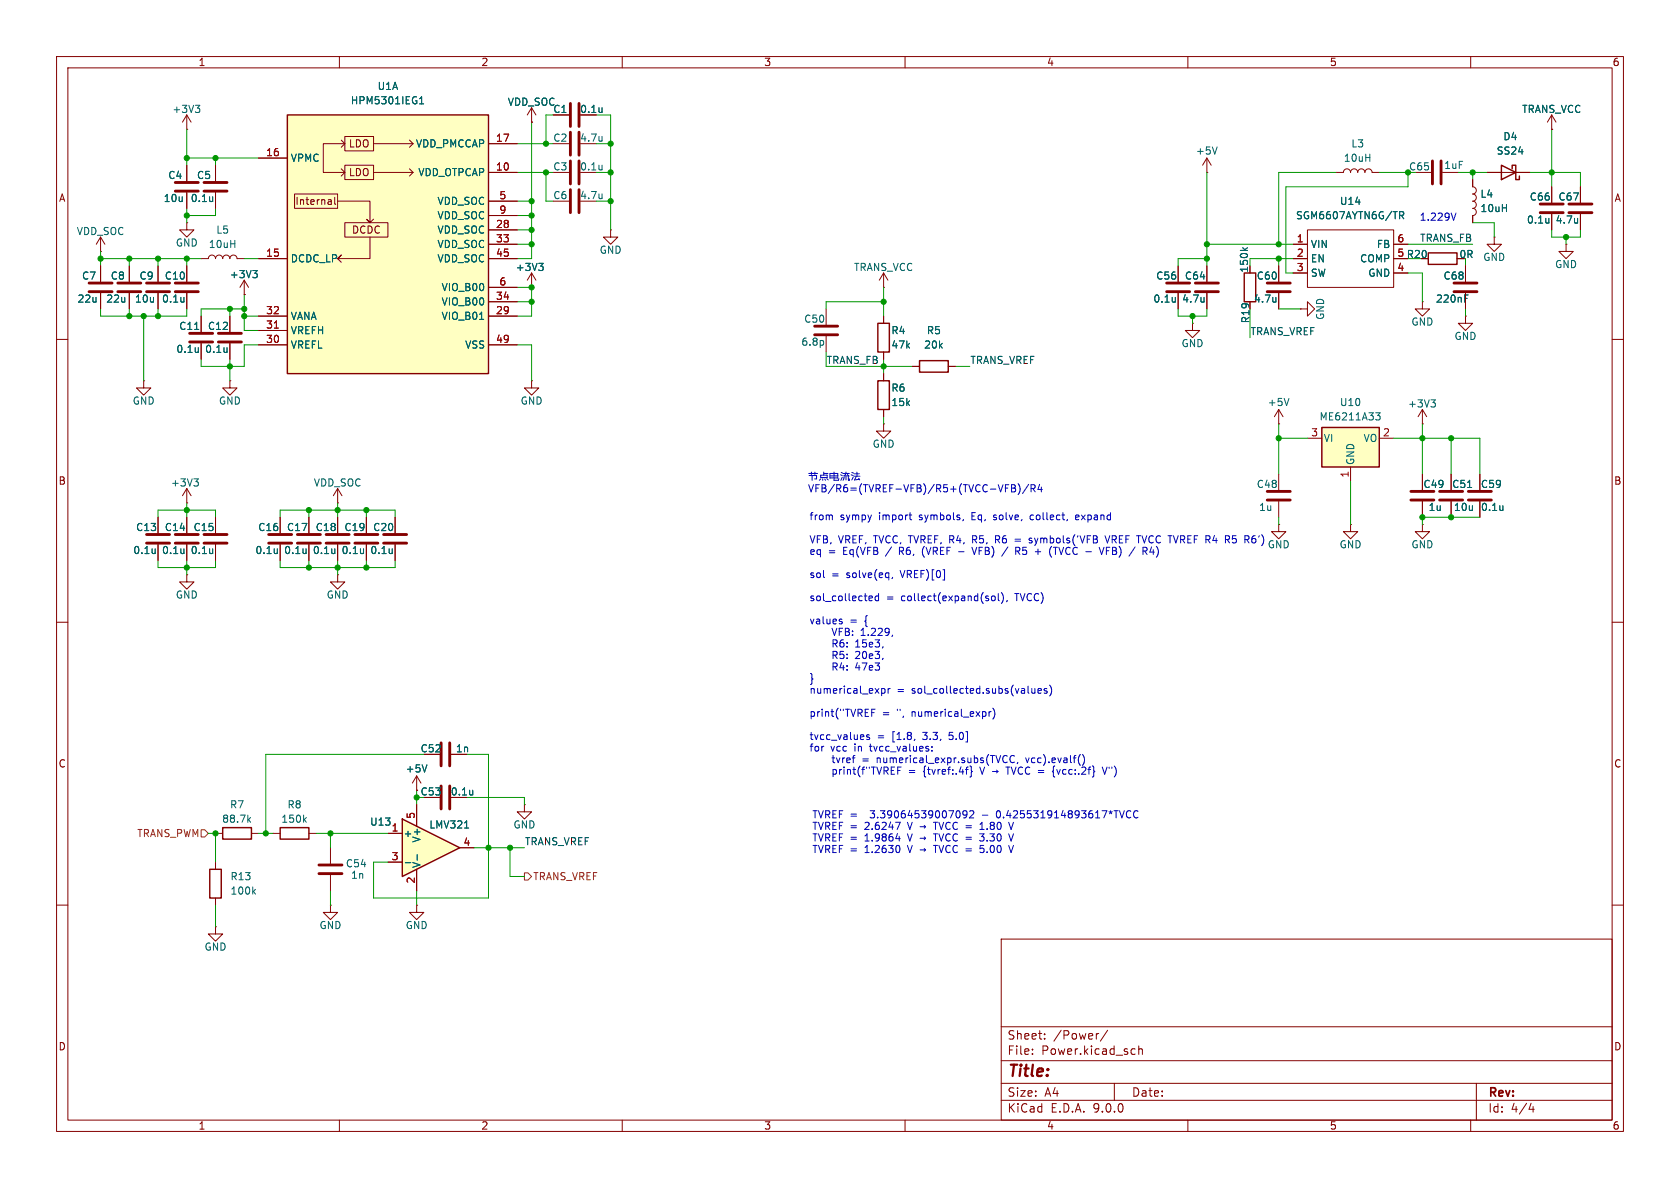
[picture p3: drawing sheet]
<svg xmlns="http://www.w3.org/2000/svg" width="297mm" height="210mm" viewBox="0 0 297 210" stroke-linecap="round" stroke-linejoin="round" font-family="sans-serif">
<g fill="none" stroke="#840000" stroke-width=".18">
<path d="M10 10h277v190h-277zM12 12h273v186h-273zM60 10v2M110 10v2M160 10v2M210 10v2M260 10v2M33 22.9h.1M33 20.3l-.7 1.3M33 20.3l.8 1.3M33 20.3v2.6M250.2 30.5h2.8"/>
<path d="M262.9 30.5h7.6M274.3 22.9h.1M274.3 20.3l-.7 1.3M274.3 20.3l.8 1.3M274.3 20.3v2.6M274.3 33v2.8M274.3 37.8v2.8M146 54.6v2.8M146 59.4v2.8M156.2 50.8h.1M156.2 48.3v2.5M156.2 48.3l-.8 1.2"/>
<path d="M156.2 48.3l.8 1.2M213.4 47v2.8M213.4 51.8v2.8M264.2 41.9v1.3h1.2l-1.2 1.3-1.3-1.3h1.3M264.2 41.9h.1M276.9 43.2v1.3h1.2l-1.2 1.2-1.3-1.2h1.3M276.9 43.2h.1M10 60h2M156.2 66v1.3M156.2 72.4v1.3M285 60h2M226.1 92.7v1.3h1.2l-1.2 1.3-1.3-1.3h1.3"/>
<path d="M226.1 92.7h.1M226.1 83.8v2.8M226.1 88.6v2.8M238.8 92.7v1.3h1.2l-1.2 1.3-1.3-1.3h1.3M238.8 92.7h.1M251.5 92.7v1.3h-1.3l1.3 1.3 1.2-1.3h-1.2M251.5 92.7h.1M10 110h2M285 110h2M10 160h2M177 166h108v32h-108zM285 160h2"/>
<path d="M60 198v2M110 198v2M160 198v2M177 194.5h108M177 191.5h108M177 187.5h108M177 181.5h108M182.5 186.3v.1M182.5 185.5v.1M184.7 183.6v.1M184.7 182.8v.1M194.2 182.7l-.2 .1"/>
<path d="M195.8 182.1l-1.3 2M197 191.5v3M200.2 185.4l.5 .1M200.7 186.3l-.5 .1M201.3 185.5l.2-.1 .4 .1 .1 .9M201.3 184.9v1.5M210 198v2M260 198v2M261 191.5v6.5M270.7 195l-.4 1.1h.9M271 195.6v1"/>
</g>
<path d="M265.4 29.2l2.6 1.3-2.6 1.3zM267.3 29.8v-.6h.7v2.6h.6v-.7M155.2 67.3h2v5.1h-2z" fill="none" stroke="#840000" stroke-width=".25"/>
<path d="M34.5 18.6h.8l-.4 .5M35.1 19.1l.2 .2v.3l-.2 .3M273.8 38.6v.8M273.8 39.3v.1M212.9 52.6v.8M212.9 53.3l-.1 .1M145.5 60.3v.6" fill="none" stroke="#006464" stroke-width=".18"/>
<path d="M253.2 28.4v4.1M254.8 28.4v4.1M272.3 36.1h4.1M272.3 37.6h4.1M144 57.7h4.1M144 59.2h4.1M211.3 50h4.1M211.3 51.6h4.1M224 86.9h4.1M224 88.4h4.1" fill="none" stroke="#840000" stroke-width=".51"/>
<path d="M233.7 75.6h10.1v7h-10.1z" fill="#ffffc2"/>
<path d="M155.2 57.2h2v5h-2zM252.5 44.7h5.1v2h-5.1zM162.6 63.8h5v2h-5zM233.7 75.6h10.1v7h-10.1zM49.5 146.3h5.1v2h-5.1z" fill="none" stroke="#840000" stroke-width=".25"/>
<g fill="none" stroke="#840000" stroke-width=".18">
<path d="M94 19.1l-.8 1.2M94 19.1l.7 1.2M94 19.1v2.5M94 21.6h.1M97.8 35.6h2.8M97.8 30.5h2.8M97.8 25.4h2.8M260.3 31.8v1.2a.64 .64 0 0 1 .7 .7 .64 .64 0 0 1-.7 .6 .64 .64 0 0 1 .7 .6 .64 .64 0 0 1-.7 .7 .64 .64 0 0 1 .7 .6 .64 .64 0 0 1-.7 .6M260.3 36.8a.64 .64 0 0 1 .7 .7 .64 .64 0 0 1-.7 .6v1.3M279.4 33v2.8M279.4 37.8v2.8M107.9 40.6v1.3h1.3l-1.3 1.3-1.2-1.3h1.2"/>
<path d="M107.9 40.6h.1M156.2 55.9v1.3M251.2 45.7h1.3M251.5 53.3v1.3h1.2l-1.2 1.3-1.3-1.3h1.3M251.5 53.3h.1M259.1 47v2.8M259.1 51.8v2.8M94 67.3v1.3h1.2l-1.2 1.3-1.3-1.3h1.3M94 67.3h.1M156.2 62.2v1.3M161.3 64.8h1.3M167.6 64.8h1.3"/>
<path d="M231.1 77.5h2.6M243.8 77.5h2.6M251.5 74.9h.1M251.5 72.4l-.8 1.3M251.5 72.4l.7 1.3M251.5 72.4v2.5M49.5 91.4v2.8M49.5 96.3v2.8M238.8 82.6v2.5M48.3 147.3h1.2M54.6 147.3h1.3M58.4 149.9v2.8"/>
<path d="M58.4 154.7v2.8M58.4 160v1.3h1.3l-1.3 1.3-1.3-1.3h1.3M58.4 160h.1"/>
</g>
<g fill="none" stroke="#006464" stroke-width=".18">
<path d="M106.4 24.1v.9M106.4 29.2v.8M106.4 34.3v.8M106.4 35v.1M106.4 29.9v.1M106.4 24.8v.1M278.9 38.6v.8M278.9 39.3l-.1 .1M258.9 52.7h.5M258.9 52.1h.6M243.2 73h.8l-.4 .5 .3 .1 .1 .4-.3 .2h-.3M253 70.7h.8l-.5 .5"/>
<path d="M253.5 71.2l.3 .2v.3l-.3 .3M49 97v.9M49 97.7v.1M53.8 144.9l.4 .5M54.2 144.5l-.5 .5"/>
</g>
<g fill="none" stroke="#840000" stroke-width=".51">
<path d="M100.8 23.4v4M100.8 28.4v4.1M100.8 33.5v4.1M102.4 23.4v4M102.4 28.4v4.1M102.4 33.5v4.1M277.4 36.1h4M277.4 37.6h4M257 50h4.1M257 51.6h4.1M47.5 94.5h4.1M47.5 96h4.1"/>
<path d="M56.4 152.9h4.1M56.4 154.4h4.1"/>
</g>
<path d="M50.8 20.3h35.6v45.7h-35.6z" fill="#ffffc2"/>
<path d="M50.8 20.3h35.6v45.7h-35.6zM220 48.3h2v5h-2zM37.1 153.7h2v5.1h-2zM39.4 146.3h5v2h-5z" fill="none" stroke="#840000" stroke-width=".25"/>
<g fill="none" stroke="#840000" stroke-width=".18">
<path d="M45.7 27.9h5.1M52.1 34.3h7.6v2.5h-7.6zM58.5 35.4l.1 .7M58.6 36.1h-.1M58.6 35.6l-.1 .1M59.2 34.9v1.1l.2 .1M59.7 35.6h5.7v3.8l-.6-.7 .6 .7 .6-.7M60.3 24.8l.7 .6M60.3 29.8l.7 .7M61 24.1h5v2.6h-5zM61 29.2h5v2.6h-5zM61 39.4h7.6v2.5h-7.6z"/>
<path d="M61 25.4h-3.9v5.1h3.9M61 25.4l-.7 .6M61 30.5l-.7 .6M66 25.4h7M66 30.5h7M72.4 24.8l.6 .6M72.4 29.8l.6 .7M73 25.4l-.6 .6M73 30.5l-.6 .6M86.4 25.4h5M86.4 30.5h5M86.4 35.6h5"/>
<path d="M86.4 38.1h5M97.8 20.3h2.8M213.4 30.5h.1M213.4 27.9l-.8 1.3M213.4 27.9l.7 1.3M213.4 27.9v2.6M236.2 30.5h1.3a.64 .64 0 0 1 .6-.7 .64 .64 0 0 1 .7 .7 .64 .64 0 0 1 .6-.7 .64 .64 0 0 1 .6 .7 .64 .64 0 0 1 .7-.7 .64 .64 0 0 1 .6 .7 .64 .64 0 0 1 .6-.7 .64 .64 0 0 1 .7 .7h1.2M45.7 45.7h5.1M45.7 55.9h5.1M45.7 58.4h5.1M65.4 41.9v3.8h-5.7l.6-.6-.6 .6 .6 .7M86.4 45.7h5"/>
<path d="M86.4 55.9h5M86.4 40.6h5M86.4 43.2h5M86.4 50.8h5M86.4 53.3h5M94 50.8h.1M94 48.3l-.8 1.2M94 48.3l.7 1.2M94 48.3v2.5M208.3 47v2.8M208.3 51.8v2.8M210.8 57.2v1.2h1.3l-1.3 1.3-1.3-1.3h1.3"/>
<path d="M210.8 57.2h.1M221 53.3v1.3M226.1 47v2.8M226.1 51.8v2.8M228.6 45.7h2.5M228.6 43.2h2.5M228.6 48.3h2.5M229.9 54.6h1.2v-1.3l1.3 1.3-1.3 1.3v-1.3M229.9 54.6h.1M231.1 40.6h15.3v10.2h-15.3zM246.4 45.7h2.5M246.4 43.2h2.5"/>
<path d="M246.4 48.3h2.5M259.1 55.9v1.3h1.2l-1.2 1.2-1.3-1.2h1.3M259.1 55.9h.1M45.7 61h5.1M86.4 61h5M156.2 74.9v1.3h1.3l-1.3 1.3-1.3-1.3h1.3M156.2 74.9h.1M226.1 74.9h.1M226.1 72.4v2.5M226.1 72.4l-.8 1.3M226.1 72.4l.7 1.3M27.9 91.4v2.8"/>
<path d="M27.9 96.3v2.8M251.5 83.8v2.8M251.5 88.6v2.8M256.5 83.8v2.8M256.5 88.6v2.8M261.6 83.8v2.8M261.6 88.6v2.8M38.1 152.4v1.3M38.1 158.8v1.2M38.1 147.3h1.3M44.4 147.3h1.3M92.7 142.2v1.3h1.3l-1.3 1.3-1.3-1.3h1.3"/>
<path d="M92.7 142.2h.1M38.1 163.8v1.3h1.3l-1.3 1.3-1.3-1.3h1.3M38.1 163.8h.1M73.7 160v1.3h1.2l-1.2 1.3-1.3-1.3h1.3M73.7 160h.1"/>
</g>
<path d="M48.5 58h.7" fill="none" stroke="#a90000" stroke-width=".18"/>
<g fill="none" stroke="#006464" stroke-width=".18">
<path d="M74.2 18.4h.7M74.2 17.5l.3-.4v1.3M106.4 19v.9M106.4 19.8h.1M215.2 26l-.4 1.2M247.4 37.4h.5l.3 .3-.2 .3-.6 .1M247.7 38.1l.5 .6M84.8 56.5h.7M95.2 46.6h.8l-.4 .4M95.8 47l.2 .3v.3l-.2 .2M207.8 52.6v.8M207.8 53.3l-.1 .1"/>
<path d="M219.7 43.8l.5 .5M220.5 43.8l-.4 .3M225.6 52.6v.8M225.6 53.3l-.1 .1M227.9 70.4l-.4 1.3M27.4 97v.9M27.4 97.7v.1M259.4 86.2h.8M265.7 89.4v.8M265.7 90.1l-.1 .1M43.9 144.9l.4 .5M44.3 144.5l-.5 .5"/>
<path d="M44.8 157.6l.4 .5M45.2 157.2l-.5 .5"/>
</g>
<g fill="none" stroke="#840000" stroke-width=".51">
<path d="M100.8 18.3v4.1M102.4 18.3v4.1M206.2 50h4.1M206.2 51.6h4.1M224 50h4.1M224 51.6h4.1M25.9 94.5h4.1M25.9 96h4.1M249.4 86.9h4.1M249.4 88.4h4.1M254.5 86.9h4.1M254.5 88.4h4.1"/>
<path d="M259.6 86.9h4.1M259.6 88.4h4.1"/>
</g>
<path d="M71.1 144.8l10.2 5.1-10.2 5z" fill="#ffffc2"/>
<path d="M71.1 144.8l10.2 5.1-10.2 5z" fill="none" stroke="#840000" stroke-width=".25"/>
<g fill="none" stroke="#840000" stroke-width=".18">
<path d="M33 39.4v1.2h1.3l-1.3 1.3-1.3-1.3h1.3M33 39.4h.1M33 29.2v2.8M33 34v2.8M38.1 29.2v2.8M38.1 34v2.8M45.7 27.9h5.1M86.4 30.5h5M86.4 25.4h5M86.4 35.6h5M86.4 38.1h5M94 21.6h.1"/>
<path d="M97.8 20.3h2.8M260.3 31.8v1.2M260.3 38.1v1.3M262.9 30.5h2.5M268 30.5h2.5M274.3 22.9h.1M274.3 33v2.8M274.3 37.8v2.8M279.4 33v2.8M279.4 37.8v2.8M17.8 44.5h.1M17.8 41.9l-.8 1.3"/>
<path d="M17.8 41.9l.7 1.3M17.8 41.9v2.6M17.8 47v2.8M17.8 51.8v2.8M22.9 47v2.8M22.9 51.8v2.8M27.9 47v2.8M27.9 51.8v2.8M33 47v2.8M33 51.8v2.8M35.6 45.7h1.2a.64 .64 0 0 1 .7-.6 .64 .64 0 0 1 .6 .6 .64 .64 0 0 1 .6-.6 .64 .64 0 0 1 .7 .6 .64 .64 0 0 1 .6-.6 .64 .64 0 0 1 .6 .6 .64 .64 0 0 1 .7-.6 .64 .64 0 0 1 .6 .6h1.3M35.6 55.9v2.8"/>
<path d="M40.6 55.9v2.8M43.2 52.1h.1M43.2 49.5l-.8 1.3M43.2 49.5l.7 1.3M43.2 49.5v2.6M45.7 45.7h5.1M45.7 55.9h5.1M45.7 58.4h5.1M86.4 45.7h5M86.4 43.2h5M86.4 55.9h5M86.4 40.6h5"/>
<path d="M86.4 50.8h5M86.4 53.3h5M94 50.8h.1M156.2 55.9v1.3M208.3 47v2.8M208.3 51.8v2.8M213.4 47v2.8M213.4 51.8v2.8M221 53.3v1.3M226.1 47v2.8M226.1 51.8v2.8M228.6 45.7h2.5"/>
<path d="M228.6 43.2h2.5M228.6 48.3h2.5M246.4 45.7h2.5M246.4 43.2h2.5M246.4 48.3h2.5M251.2 45.7h1.3M259.1 47v2.8M259.1 51.8v2.8M25.4 67.3v1.3h1.3l-1.3 1.3-1.3-1.3h1.3M25.4 67.3h.1M35.6 60.7v2.8M40.6 67.3v1.3h1.3l-1.3 1.3-1.2-1.3h1.2"/>
<path d="M40.6 67.3h.1M40.6 60.7v2.8M45.7 61h5.1M86.4 61h5M156.2 62.2v1.3M156.2 66v1.3M156.2 72.4v1.3M161.3 64.8h1.3M167.6 64.8h1.3M27.9 91.4v2.8M27.9 96.3v2.8M33 88.9h.1"/>
<path d="M33 86.4v2.5M33 91.4v2.8M33 96.3v2.8M33 86.4l-.7 1.2M33 86.4l.8 1.2M38.1 91.4v2.8M38.1 96.3v2.8M49.5 91.4v2.8M49.5 96.3v2.8M54.6 91.4v2.8M54.6 96.3v2.8M59.7 88.9h.1"/>
<path d="M59.7 86.4v2.5M59.7 91.4v2.8M59.7 96.3v2.8M59.7 86.4l-.8 1.2M59.7 86.4l.8 1.2M64.8 91.4v2.8M64.8 96.3v2.8M69.8 91.4v2.8M69.8 96.3v2.8M251.5 83.8v2.8M251.5 88.6v2.8M256.5 83.8v2.8"/>
<path d="M256.5 88.6v2.8M261.6 83.8v2.8M261.6 88.6v2.8M33 101.6v1.3h1.3l-1.3 1.2-1.3-1.2h1.3M33 101.6h.1M59.7 101.6v1.3h1.3l-1.3 1.2-1.3-1.2h1.3M59.7 101.6h.1M73.7 139.7h.1M73.7 137.2v2.5M73.7 137.2l-.8 1.2M73.7 137.2l.7 1.2M79.8 133.4h2.7"/>
<path d="M68.6 147.3h2.5M68.6 152.4h2.5M73.7 142.2v3.9M73.7 153.7v3.8M81.3 149.9h2.5"/>
</g>
<g fill="none" stroke="#006464" stroke-width=".18">
<path d="M74.2 18.4h.7M74.2 17.5l.3-.4v1.3M106.4 19v.9M106.4 19.8h.1M37.6 34.8v.8M37.6 35.5l-.1 .1M247.4 37.4h.5l.3 .3-.2 .3-.6 .1M247.7 38.1l.5 .6M273.8 38.6v.8M273.8 39.3v.1M278.9 38.6v.8M278.9 39.3l-.1 .1"/>
<path d="M32.5 52.6v.8M32.5 53.3v.1M34.4 58.2h.7M44.7 47.8h.8l-.4 .5M45.2 48.3l.3 .2v.4l-.3 .2M84.8 56.5h.7M95.2 46.6h.8l-.4 .4M95.8 47l.2 .3v.3l-.2 .2M207.8 52.6v.8M207.8 53.3l-.1 .1M212.9 52.6v.8M212.9 53.3l-.1 .1"/>
<path d="M219.7 43.8l.5 .5M220.5 43.8l-.4 .3M225.6 52.6v.8M225.6 53.3l-.1 .1M258.9 52.7h.5M258.9 52.1h.6M35.1 61.5v.8M35.1 62.2h-.1M40.1 61.5v.8M40.1 62.2h.1M27.4 97v.9M27.4 97.7v.1"/>
<path d="M32.5 97v.9M32.5 97.7v.1M34.3 84.7h.8l-.5 .4M34.8 85.1l.3 .3v.3l-.3 .2M37.6 97v.9M37.6 97.7l-.1 .1M49 97v.9M49 97.7v.1M54.1 97v.9M54.1 97.7l-.1 .1M59.2 97v.9M59.2 97.7l-.1 .1"/>
<path d="M64.3 97v.9M64.3 97.7l-.1 .1M69.3 97v.9M69.3 97.7v.1M259.4 86.2h.8M265.7 89.4v.8M265.7 90.1l-.1 .1M75.5 135.2l-.4 1.3M83.6 139.7v.8M71.6 152.5h1M73.8 151.1v1M82.1 146.4h.8"/>
<path d="M83.6 140.4l-.1 .1"/>
</g>
<g fill="none" stroke="#840000" stroke-width=".51">
<path d="M31 32.3h4.1M31 33.8h4.1M36.1 32.3h4M36.1 33.8h4M15.7 50h4.1M15.7 51.6h4.1M20.8 50h4.1M20.8 51.6h4.1M25.9 50h4.1M25.9 51.6h4.1M31 50h4.1M31 51.6h4.1"/>
<path d="M33.5 58.9h4.1M38.6 58.9h4.1M33.5 60.5h4.1M38.6 60.5h4.1M31 94.5h4.1M31 96h4.1M36.1 94.5h4M36.1 96h4M52.6 94.5h4M52.6 96h4M57.7 94.5h4M57.7 96h4"/>
<path d="M62.7 94.5h4.1M62.7 96h4.1M67.8 94.5h4.1M67.8 96h4.1M78 131.3v4.1M78 138.9v4.1M79.5 131.3v4.1M79.5 138.9v4.1"/>
</g>
<path d="M35.6 146.7h.6l.6 .6-.6 .7h-.6zM92.7 154.3h.6l.7 .6-.7 .7h-.6z" fill="none" stroke="#725600" stroke-width=".18"/>
<g fill="none" stroke="#009600" stroke-width=".18">
<path d="M33 27.9h12.7M33 22.9v6.3M33 36.8v2.6M38.1 27.9v1.3M38.1 36.8v1.3h-5.1M91.4 35.6h2.6M91.4 25.4h6.4M91.4 30.5h6.4M91.4 38.1h2.6M94 21.6v24.1h-2.6M96.5 30.5v5.1h1.3M97.8 20.3h-1.3v5.1"/>
<path d="M105.4 20.3h2.5v20.3M105.4 35.6h2.5M105.4 25.4h2.5M105.4 30.5h2.5M213.4 30.5v16.5M236.2 30.5h-10.1v12.7M243.8 30.5h5.1v2.5h-21.6v15.3h1.3M257.8 30.5h5.1M260.3 30.5v1.3M260.3 39.4h3.9v2.5M270.5 30.5h8.9v2.5M274.3 22.9v10.1"/>
<path d="M17.8 45.7h17.8M17.8 54.6v1.3h15.2v-1.3M17.8 44.5v2.5M22.9 45.7v1.3M22.9 54.6v1.3M25.4 55.9v11.4M27.9 45.7v1.3M27.9 54.6v1.3M33 45.7v1.3M40.6 54.6v1.3M43.2 45.7h2.5M43.2 55.9h2.5"/>
<path d="M43.2 54.6h-7.6v1.3M43.2 52.1v6.3h2.5M91.4 50.8h2.6v5.1h-2.6M91.4 43.2h2.6M91.4 53.3h2.6M91.4 40.6h2.6M156.2 50.8v5.1M156.2 53.3h-10.2v1.3M208.3 54.6v1.3h5.1v-1.3M210.8 55.9v1.3M213.4 43.2h15.2M213.4 45.7h-5.1v1.3"/>
<path d="M221 45.7h7.6M221 54.6v5.1M226.1 45.7v1.3M226.1 54.6h3.8M248.9 43.2h11.4M248.9 48.3h2.6v5M259.1 45.7v1.3M259.1 54.6v1.3M274.3 40.6v1.3h5.1v-1.3M276.9 41.9v1.3M40.6 63.5v3.8M45.7 61h-2.5v3.8h-7.6v-1.3"/>
<path d="M91.4 61h2.6v6.3M146 62.2v2.6h15.3M156.2 63.5v2.5M156.2 73.7v1.2M168.9 64.8h2.5M226.1 74.9v8.9M226.1 77.5h5M246.4 77.5h15.2v6.3M251.5 74.9v8.9M256.5 77.5v6.3M27.9 91.4v-1.2h10.2v1.2M27.9 99.1v1.2h10.2v-1.2"/>
<path d="M33 88.9v2.5M33 99.1v2.5M49.5 91.4v-1.2h20.3v1.2M49.5 99.1v1.2h20.3v-1.2M54.6 90.2v1.2M54.6 99.1v1.2M59.7 88.9v2.5M59.7 99.1v2.5M64.8 90.2v1.2M64.8 99.1v1.2M226.1 91.4v1.3M238.8 85.1v7.6"/>
<path d="M261.6 91.4h-10.1v1.3M73.7 139.7v2.5M74.9 133.4h-27.9v13.9M82.5 133.4h3.9v25.4h-20.4v-6.4h2.6M36.8 147.3h1.3v5.1M45.7 147.3h2.6M55.9 147.3h12.7M58.4 147.3v2.6M58.4 157.5v2.5M73.7 141h1.2M73.7 157.5v2.5M82.5 141h10.2v1.2"/>
<path d="M83.8 149.9h8.9M90.2 149.9v5h2.5M38.1 160v3.8"/>
</g>
<g fill="none" stroke="#0000c2" stroke-width=".18">
<path d="M257.4 37.7l-.4 1.2M147 91l.2 .2v.7M160.7 91h.5M160.9 91.8l.3 .1M163.1 97.1v.6l.1 .4M169.5 97.5h.9M170.3 91.8l-.1 .3M171.8 96.7l.5 1.3 .4-1.3M171.9 95.4h.5M172.4 94.7h-.5v1.3M175.6 91.8l.2 .1M175.8 91l-.2 .2 .2 .3"/>
<path d="M176 95.4h.5M176.3 95.4l.4 .6M176.5 94.7h-.5v1.3M177.7 86.3h.5M177.7 85.7h.6M178.2 96.7l-1.1 1.6M178.8 85.7h.5l.2 .2-.2 .4 .2 .1 .1 .3-.3 .2h-.5zM178.8 86.3h.5M179.4 95.3h1M179.4 95.7h1M179.6 97.4h.6l.1-.2-.1-.3-.6-.2v1.3M179.9 97.4l.4 .6"/>
<path d="M180 85.5a1.46 1.46 0 0 1 0 1.9M181.9 85.6l-1.1 1.7M182 95.2h.4M182 95.5l.5 .2-.1 .2-.4 .1M182.3 86.3h.6l.1-.2-.1-.3-.6-.1v1.2M182.6 86.3l.4 .6M182.6 91l-.4 .1-.1 .2 .1 .5 .4 .1M183 97.5h1M183.8 85.6l-.3 .9h.8M184.1 86.1v.8M186.6 96.7v1.3M190.7 91.1l-.4-.1-.1 .2v.6h.5"/>
<path d="M190.8 91.3l-.6 .2M195.2 96.7l-.5 1.3M195.4 94.7l.4 1.3 .4-1.3M195.6 97.4h.4M196.2 96.7h-.6v1.3M203.6 96.7l-.3 .9h.8M203.9 97.2v.8M217.9 94.7h.6M218 95.2h.5M218.5 95.9l-.5 .1M221.5 95.2h.3l.2 .2v.5l-.5 .1M221.7 94.7h.2"/>
<path d="M145.6 102l.2 .1M147.1 111.1l.4 1.2M148.5 109.9h.3l.1 .2-.2 .2h-.2M148.5 109.4l.3 .1M151.3 114.4h.7M151.4 115.2l-.1 .1M151.5 113.3l-.2 .2M151.6 117.1l-.3 .9h.8M151.9 115.7l-.7 .7h.8M152.2 112.3h.8M152.5 111.2l-.3 .2M153.7 106.1h.5"/>
<path d="M153.7 105.4h.3l.2 .3-.6 .1M155.3 105.4h-.3l-.3 .2 .1 .5h.5M155.3 104.9v1.3M157.8 102l-.1 .3M175.3 105.5l.2-.1 .4 .1v.5l-.1 .1-.3 .1-.2-.1zM176.5 104.9v1.1l.2 .2M177 104.7a1.46 1.46 0 0 1 0 2M178.1 106.1l-.2 .3M152.5 134.2h1M152.5 134.5h1M153.7 129.9h-.3l-.2 .2 .1 .1 .4 .2v.3h-.5M154.1 126h.4"/>
<path d="M154.7 125.4h-.6v1.2M155.1 134v.8M155.4 134l-.3 .1M155.9 121.7v1.3M155.9 121.8l.3-.1 .3 .2-.2 .6h-.4M157 121.7v.9M157.4 121.7l-.4 .2M160.8 136.2h.9M160.8 136.6h.9M161.7 130.7v.2M163.4 135.6v.6l-.2 .2 .2 .2v.6l.2 .1M164.8 132.7v.1"/>
<path d="M164.8 132v.1M171.7 136.2l.2 .2-.2 .2M173.2 135.6l.4 1.3 .5-1.3M174.9 125.8v.8M175.2 125.8l-.3 .2M175.5 125.2a1.46 1.46 0 0 1 0 1.9M178.5 134.3l.3 .5h.3l.2-.1M179.3 133.7l-.2-.1h-.3l-.3 .5M179.9 134.8l-.1 .2M181.3 134l.3 .8 .3-.8M183 122.4l-.2 .2-.3-.1M183 121.7v.9"/>
<path d="M183.5 122.1l.6-.1-.1-.2-.3-.1-.2 .2 .1 .6h.4M185.1 121.8l-.3-.1-.2 .2v.2l.5 .1v.3h-.5M185.6 121.1a1.46 1.46 0 0 1 0 1.9M186.8 136l.3 .9 .3-.9M191.6 133.7l.1 .5-.1 .7M194.9 135.6l.4 1.3 .4-1.3M196.1 135.6v.2M158.4 148.2h.8M158.9 149.5l.2 .4-.2 .8M159 147.8v.9M159.2 145.4l-.6 1.2M170.9 143.9l-.2 .2-.4-.1-.1-.1 .1-.5 .4-.1 .2 .1a.84 .84 0 0 1-.3 1.2h-.3"/>
<path d="M171.4 143.4l.5-.1 .3 .4-.8 .9h.8M173.2 147.4h.8l-.5 .5h.3M173.2 148.6l.2 .1 .4-.1M173.2 146.6h.8M173.2 145.7l.4-.3v1.2M173.2 150.6l.2 .1h.4M173.9 149.4h-.6l-.1 .7 .2-.2 .4 .1M176.3 143.4l-.2 .4 .2 .7M178.3 145.4l.4 1.2 .5-1.2M178.3 147.4l.4 1.3 .5-1.3M178.3 149.4l.4 1.3 .5-1.3M199.9 143.4a.6 .6 0 0 0-.8 .5 .6 .6 0 0 0 .6 .7l.2-.1"/>
<path d="M201.2 143.4a.6 .6 0 0 0-.9 .5 .6 .6 0 0 0 .6 .7l.3-.1"/>
</g>
<path d="M48.5 58h.7" fill="none" stroke="#a90000" stroke-width=".18"/>
<g fill="#009600" stroke="#009600" stroke-width=".18">
<circle cx="276.9" cy="41.9" r=".46"/>
<circle cx="274.3" cy="30.5" r=".46"/>
<circle cx="248.9" cy="30.5" r=".46"/>
<circle cx="260.3" cy="30.5" r=".46"/>
<circle cx="156.2" cy="64.8" r=".46"/>
<circle cx="213.4" cy="43.2" r=".46"/>
<circle cx="213.4" cy="45.7" r=".46"/>
<circle cx="226.1" cy="43.2" r=".46"/>
<circle cx="226.1" cy="45.7" r=".46"/>
<circle cx="107.9" cy="30.5" r=".46"/>
<circle cx="107.9" cy="35.6" r=".46"/>
<circle cx="107.9" cy="25.4" r=".46"/>
<circle cx="156.2" cy="53.3" r=".46"/>
<circle cx="210.8" cy="55.9" r=".46"/>
<circle cx="251.5" cy="77.5" r=".46"/>
<circle cx="256.5" cy="91.4" r=".46"/>
<circle cx="251.5" cy="91.4" r=".46"/>
<circle cx="226.1" cy="77.5" r=".46"/>
<circle cx="256.5" cy="77.5" r=".46"/>
<circle cx="43.2" cy="55.9" r=".46"/>
<circle cx="40.6" cy="54.6" r=".46"/>
<circle cx="33" cy="27.9" r=".46"/>
<circle cx="38.1" cy="27.9" r=".46"/>
<circle cx="33" cy="38.1" r=".46"/>
<circle cx="94" cy="53.3" r=".46"/>
<circle cx="94" cy="50.8" r=".46"/>
<circle cx="47" cy="147.3" r=".46"/>
<circle cx="90.2" cy="149.9" r=".46"/>
<circle cx="86.4" cy="149.9" r=".46"/>
<circle cx="38.1" cy="147.3" r=".46"/>
<circle cx="73.7" cy="141" r=".46"/>
<circle cx="17.8" cy="45.7" r=".46"/>
<circle cx="25.4" cy="55.9" r=".46"/>
<circle cx="22.9" cy="55.9" r=".46"/>
<circle cx="27.9" cy="45.7" r=".46"/>
<circle cx="33" cy="45.7" r=".46"/>
<circle cx="43.2" cy="54.6" r=".46"/>
<circle cx="22.9" cy="45.7" r=".46"/>
<circle cx="27.9" cy="55.9" r=".46"/>
<circle cx="64.8" cy="100.3" r=".46"/>
<circle cx="58.4" cy="147.3" r=".46"/>
<circle cx="59.7" cy="90.2" r=".46"/>
<circle cx="54.6" cy="100.3" r=".46"/>
<circle cx="59.7" cy="100.3" r=".46"/>
<circle cx="64.8" cy="90.2" r=".46"/>
<circle cx="33" cy="90.2" r=".46"/>
<circle cx="33" cy="100.3" r=".46"/>
<circle cx="40.6" cy="64.8" r=".46"/>
<circle cx="54.6" cy="90.2" r=".46"/>
<circle cx="94" cy="43.2" r=".46"/>
<circle cx="94" cy="38.1" r=".46"/>
<circle cx="94" cy="40.6" r=".46"/>
<circle cx="96.5" cy="30.5" r=".46"/>
<circle cx="94" cy="35.6" r=".46"/>
<circle cx="96.5" cy="25.4" r=".46"/>
</g>
<text font-size="2.8" fill="#840000" x="178" y="190.9">Title:</text>
<g font-size="2.1" fill="#840000">
<text x="178" y="184">Sheet:</text>
<text x="186.2" y="184">/Power/</text>
<text x="178" y="186.7">File:</text>
<text x="184.1" y="186.7">Power.kicad_sch</text>
<text x="178" y="196.9">KiCad</text>
<text x="178" y="194.1">Size:</text>
<text x="184.7" y="194.1">A4</text>
<text x="185.7" y="196.9">E.D.A.</text>
<text x="193.3" y="196.9">9.0.0</text>
<text x="200" y="194.1">Date:</text>
<text x="263" y="194.3">Rev:</text>
<text x="263" y="196.9">Id:</text>
<text x="267.1" y="196.9">4/4</text>
</g>
<g font-size="1.8" fill="#840000">
<text x="35" y="11.9">1</text>
<text x="85" y="11.9">2</text>
<text x="135" y="11.9">3</text>
<text x="185" y="11.9">4</text>
<text x="235" y="11.9">5</text>
<text x="285" y="11.9">6</text>
<text x="102.5" y="20.2">0.1u</text>
<text x="61.6" y="26.3">LDO</text>
<text x="10.3" y="35.9">A</text>
<text x="61.6" y="31.3">LDO</text>
<text x="285.3" y="35.9">A</text>
<text x="52.1" y="36.4">Internal</text>
<text x="62.1" y="41.5">DCDC</text>
<text x="257.9" y="45.8">0R</text>
<text x="220.8" y="48.3" transform="rotate(-90 220.8 48.3)">150k</text>
<text x="10.3" y="85.9">B</text>
<text x="285.3" y="85.9">B</text>
<text x="10.3" y="135.9">C</text>
<text x="74.3" y="133.2">C52</text>
<text x="285.3" y="135.9">C</text>
<text x="74.3" y="140.8">C53</text>
<text x="79.6" y="140.8">0.1u</text>
<text x="10.3" y="185.9">D</text>
<text x="285.3" y="185.9">D</text>
<text x="35" y="199.9">1</text>
<text x="85" y="199.9">2</text>
<text x="135" y="199.9">3</text>
<text x="185" y="199.9">4</text>
<text x="235" y="199.9">5</text>
<text x="285" y="199.9">6</text>
</g>
<g font-size="1.8" fill="#006464">
<text x="66.7" y="16.1">U1A</text>
<text x="30.4" y="20.2">+3V3</text>
<text x="61.9" y="18.6">HPM5301IEG1</text>
<text x="89.7" y="18.9">VDD_SOC</text>
<text x="97.7" y="20.2">C1</text>
<text x="269" y="20.2">TRANS_VCC</text>
<text x="51.3" y="28.8">VPMC</text>
<text x="73.4" y="26.3">VDD_PMCCAP</text>
<text x="97.7" y="25.2">C2</text>
<text x="102.5" y="25.2">4.7u</text>
<text x="211.3" y="27.5">+5V</text>
<text x="237.5" y="28.8">10uH</text>
<text x="238.8" y="26.3">L3</text>
<text x="264.5" y="27.5">SS24</text>
<text x="265.7" y="25">D4</text>
<text x="28.8" y="35.9">10u</text>
<text x="29.6" y="31.9">C4</text>
<text x="33.6" y="35.9">0.1u</text>
<text x="34.7" y="31.9">C5</text>
<text x="73.9" y="31.3">VDD_OTPCAP</text>
<text x="97.7" y="35.4">C6</text>
<text x="97.7" y="30.3">C3</text>
<text x="102.5" y="35.4">4.7u</text>
<text x="102.5" y="30.3">0.1u</text>
<text x="255.2" y="30.1">1uF</text>
<text x="261.6" y="35.2">L4</text>
<text x="270.3" y="35.7">C66</text>
<text x="275.4" y="35.7">C67</text>
<text x="13.5" y="41.8">VDD_SOC</text>
<text x="38.1" y="41.5">L5</text>
<text x="77.2" y="36.4">VDD_SOC</text>
<text x="77.2" y="39">VDD_SOC</text>
<text x="77.2" y="41.5">VDD_SOC</text>
<text x="229" y="39">SGM6607AYTN6G/TR</text>
<text x="236.8" y="36.4">U14</text>
<text x="261.6" y="37.7">10uH</text>
<text x="269.8" y="39.7">0.1u</text>
<text x="274.9" y="39.7">4.7u</text>
<text x="31" y="43.8">GND</text>
<text x="36.8" y="44">10uH</text>
<text x="51.3" y="46.6">DCDC_LP</text>
<text x="77.2" y="44">VDD_SOC</text>
<text x="77.2" y="46.6">VDD_SOC</text>
<text x="105.9" y="45.1">GND</text>
<text x="231.6" y="44">VIN</text>
<text x="231.6" y="46.6">EN</text>
<text x="240.3" y="46.6">COMP</text>
<text x="243.3" y="44">FB</text>
<text x="262.1" y="46.3">GND</text>
<text x="274.8" y="47.6">GND</text>
<text x="13.6" y="53.7">22u</text>
<text x="14.4" y="49.6">C7</text>
<text x="18.7" y="53.7">22u</text>
<text x="19.5" y="49.6">C8</text>
<text x="23.8" y="53.7">10u</text>
<text x="24.6" y="49.6">C9</text>
<text x="28.5" y="53.7">0.1u</text>
<text x="29" y="49.6">C10</text>
<text x="40.5" y="49.4">+3V3</text>
<text x="78" y="51.7">VIO_B00</text>
<text x="91.1" y="48.1">+3V3</text>
<text x="150.9" y="48.1">TRANS_VCC</text>
<text x="203.8" y="53.7">0.1u</text>
<text x="204.3" y="49.6">C56</text>
<text x="208.9" y="53.7">4.7u</text>
<text x="209.4" y="49.6">C64</text>
<text x="221.6" y="53.7">4.7u</text>
<text x="222.1" y="49.6">C60</text>
<text x="231.6" y="49.1">SW</text>
<text x="241.8" y="49.1">GND</text>
<text x="253.8" y="53.7">220nF</text>
<text x="255.1" y="49.6">C68</text>
<text x="31.6" y="58.5">C11</text>
<text x="36.7" y="58.5">C12</text>
<text x="51.3" y="56.7">VANA</text>
<text x="51.3" y="59.3">VREFH</text>
<text x="78" y="54.2">VIO_B00</text>
<text x="78" y="56.7">VIO_B01</text>
<text x="142.1" y="57.3">C50</text>
<text x="157.5" y="59.3">R4</text>
<text x="163.8" y="59.3">R5</text>
<text x="221.1" y="57.2" transform="rotate(-90 221.1 57.2)">R19</text>
<text x="234.3" y="56.6" transform="rotate(-90 234.3 56.6)">GND</text>
<text x="249.4" y="57.8">GND</text>
<text x="31.1" y="62.6">0.1u</text>
<text x="36.2" y="62.6">0.1u</text>
<text x="51.3" y="61.8">VREFL</text>
<text x="82.1" y="61.8">VSS</text>
<text x="141.6" y="61.3">6.8p</text>
<text x="157.5" y="61.8">47k</text>
<text x="163.3" y="61.8">20k</text>
<text x="208.8" y="61.6">GND</text>
<text x="257" y="60.3">GND</text>
<text x="23.4" y="71.7">GND</text>
<text x="38.6" y="71.7">GND</text>
<text x="91.9" y="71.7">GND</text>
<text x="157.5" y="69.4">R6</text>
<text x="157.5" y="72">15k</text>
<text x="224" y="72">+5V</text>
<text x="236.8" y="72">U10</text>
<text x="233.2" y="74.5">ME6211A33</text>
<text x="248.8" y="72.2">+3V3</text>
<text x="154.2" y="79.3">GND</text>
<text x="233.9" y="78.3">VI</text>
<text x="239.6" y="82.3" transform="rotate(-90 239.6 82.3)">GND</text>
<text x="241" y="78.3">VO</text>
<text x="30.1" y="86.2">+3V3</text>
<text x="55.4" y="86.2">VDD_SOC</text>
<text x="222.1" y="86.5">C48</text>
<text x="251.5" y="86.5">C49</text>
<text x="256.6" y="86.5">C51</text>
<text x="261.7" y="86.5">C59</text>
<text x="24" y="94.1">C13</text>
<text x="29" y="94.1">C14</text>
<text x="34.1" y="94.1">C15</text>
<text x="45.6" y="94.1">C16</text>
<text x="50.6" y="94.1">C17</text>
<text x="55.7" y="94.1">C18</text>
<text x="60.8" y="94.1">C19</text>
<text x="65.9" y="94.1">C20</text>
<text x="222.5" y="90.5">1u</text>
<text x="252.5" y="90.5">1u</text>
<text x="256.9" y="90.5">10u</text>
<text x="261.7" y="90.5">0.1u</text>
<text x="23.5" y="98.1">0.1u</text>
<text x="28.5" y="98.1">0.1u</text>
<text x="33.6" y="98.1">0.1u</text>
<text x="45.1" y="98.1">0.1u</text>
<text x="50.1" y="98.1">0.1u</text>
<text x="55.2" y="98.1">0.1u</text>
<text x="60.3" y="98.1">0.1u</text>
<text x="65.4" y="98.1">0.1u</text>
<text x="224" y="97.1">GND</text>
<text x="236.7" y="97.1">GND</text>
<text x="249.4" y="97.1">GND</text>
<text x="31" y="106">GND</text>
<text x="57.7" y="106">GND</text>
<text x="71.6" y="136.8">+5V</text>
<text x="80.5" y="133.2">1n</text>
<text x="40.6" y="143.1">R7</text>
<text x="50.7" y="143.1">R8</text>
<text x="39.2" y="145.6">88.7k</text>
<text x="49.6" y="145.6">150k</text>
<text x="65.3" y="146.2">U13</text>
<text x="71.2" y="148.2">+</text>
<text x="74.5" y="149" transform="rotate(-90 74.5 149)">V+</text>
<text x="75.8" y="146.7">LMV321</text>
<text x="90.7" y="146.7">GND</text>
<text x="40.6" y="155.8">R13</text>
<text x="61" y="153.5">C54</text>
<text x="62" y="155.5">1n</text>
<text x="74.5" y="153.5" transform="rotate(-90 74.5 153.5)">V-</text>
<text x="40.6" y="158.3">100k</text>
<text x="56.4" y="164.4">GND</text>
<text x="71.6" y="164.4">GND</text>
<text x="36.1" y="168.2">GND</text>
</g>
<g font-size="1.8" fill="#a90000">
<text x="46.9" y="27.7">16</text>
<text x="87.6" y="25.1">17</text>
<text x="87.6" y="30.2">10</text>
<text x="88.2" y="35.3">5</text>
<text x="87.6" y="40.4">28</text>
<text x="88.2" y="37.8">9</text>
<text x="46.9" y="45.5">15</text>
<text x="87.6" y="42.9">33</text>
<text x="87.6" y="45.5">45</text>
<text x="229.2" y="42.9">1</text>
<text x="229.2" y="45.5">2</text>
<text x="246.9" y="42.9">6</text>
<text x="246.9" y="45.5">5 R20</text>
<text x="87.6" y="53.1">34</text>
<text x="88.2" y="50.5">6</text>
<text x="229.2" y="48">3</text>
<text x="246.9" y="48">4</text>
<text x="46.9" y="55.6">32</text>
<text x="46.9" y="58.2">31</text>
<text x="87.6" y="55.6">29</text>
<text x="46.9" y="60.7">30</text>
<text x="87.6" y="60.7">49</text>
<text x="231.7" y="77.2">3</text>
<text x="244.4" y="77.2">2</text>
<text x="238.5" y="84.5" transform="rotate(-90 238.5 84.5)">1</text>
<text x="69.1" y="147.1">1</text>
<text x="73.4" y="144.9" transform="rotate(-90 73.4 144.9)">5</text>
<text x="81.8" y="149.6">4</text>
<text x="69.1" y="152.1">3</text>
<text x="73.4" y="156.3" transform="rotate(-90 73.4 156.3)">2</text>
</g>
<text font-size="1.8" fill="#009600" x="249" y="30.3">C65</text>
<g font-size="1.8" fill="#0000c2">
<text x="250.9" y="39.2">1.229V</text>
<text x="142.7" y="85.2">þÿ‚‚p¹u5mAlÕ</text>
<text x="142.7" y="87.2">VFB/R6=(TVREF-VFB)/R5+(TVCC-VFB)/R4</text>
<text x="143" y="92.2">from</text>
<text x="148.5" y="92.2">sympy</text>
<text x="155.5" y="92.2">import</text>
<text x="162.8" y="92.2">symbols,</text>
<text x="172.2" y="92.2">Eq,</text>
<text x="176.3" y="92.2">solve,</text>
<text x="183" y="92.2">collect,</text>
<text x="191.2" y="92.2">expand</text>
<text x="143" y="96.3">VFB,</text>
<text x="143" y="98.3">eq</text>
<text x="146.4" y="98.3">=</text>
<text x="148.2" y="96.3">VREF, TVCC, TVREF, R4,</text>
<text x="149.2" y="98.3">Eq(VFB</text>
<text x="156.9" y="98.3">/</text>
<text x="159.4" y="98.3">R6,</text>
<text x="163.7" y="98.3">(VREF</text>
<text x="172.6" y="96.3">R5,</text>
<text x="173" y="98.3">VFB)</text>
<text x="176.8" y="96.3">R6</text>
<text x="180.5" y="96.3">=</text>
<text x="181" y="98.3">R5</text>
<text x="183.2" y="96.3">symbols('VFB</text>
<text x="184.6" y="98.3">+</text>
<text x="187.4" y="98.3">(TVCC -</text>
<text x="196.7" y="98.3">VFB)</text>
<text x="197" y="96.3">VREF TVCC TVREF R4</text>
<text x="202.2" y="98.3">/</text>
<text x="204.7" y="98.3">R4)</text>
<text x="218.9" y="96.3">R5</text>
<text x="222.5" y="96.3">R6')</text>
<text x="143" y="102.4">sol</text>
<text x="143" y="106.5">sol_collected</text>
<text x="147" y="102.4">=</text>
<text x="149.8" y="102.4">solve(eq,</text>
<text x="156.7" y="106.5">=</text>
<text x="159.4" y="106.5">collect(expand(sol),</text>
<text x="159.5" y="102.4">VREF)[0]</text>
<text x="179.8" y="106.5">TVCC)</text>
<text x="143" y="110.6">values</text>
<text x="147.7" y="112.6">VFB:</text>
<text x="150.2" y="110.6">=</text>
<text x="152.9" y="112.6">1.229,</text>
<text x="153" y="110.6">{</text>
<text x="147.7" y="114.7">R6:</text>
<text x="147.7" y="116.7">R5:</text>
<text x="147.7" y="118.7">R4:</text>
<text x="151.9" y="114.7">15e3,</text>
<text x="151.9" y="116.7">20e3,</text>
<text x="151.9" y="118.7">47e3</text>
<text x="143" y="120.8">}</text>
<text x="143" y="122.8">numerical_expr</text>
<text x="158.6" y="122.8">=</text>
<text x="161.3" y="122.8">sol_collected.subs(values)</text>
<text x="143" y="126.9">print(&quot;TVREF</text>
<text x="143" y="131">tvcc_values</text>
<text x="155.1" y="131">=</text>
<text x="156" y="126.9">=</text>
<text x="157.8" y="131">[1.8,</text>
<text x="158.7" y="126.9">&quot;,</text>
<text x="161.5" y="126.9">numerical_expr)</text>
<text x="163.4" y="131">3.3,</text>
<text x="168.2" y="131">5.0]</text>
<text x="143" y="133.1">for</text>
<text x="146.8" y="133.1">vcc</text>
<text x="147.7" y="135.1">tvref</text>
<text x="147.7" y="137.2">print(f&quot;TVREF</text>
<text x="151.1" y="133.1">in</text>
<text x="154.1" y="133.1">tvcc_values:</text>
<text x="155.9" y="135.1">numerical_expr.subs(TVCC,</text>
<text x="164.1" y="137.2">{tvref:.4f}</text>
<text x="174.4" y="137.2">V þÿ!’TVCC =</text>
<text x="182.5" y="135.1">vcc).evalf()</text>
<text x="187.9" y="137.2">{vcc:.2f}</text>
<text x="197.1" y="137.2">V&quot;)</text>
<text x="143.5" y="144.9">TVREF =</text>
<text x="143.5" y="146.9">TVREF =</text>
<text x="143.5" y="149">TVREF =</text>
<text x="153" y="146.9">2.6247</text>
<text x="153" y="149">1.9864</text>
<text x="154.2" y="144.9">3.39064539007092</text>
<text x="160.8" y="146.9">V þÿ!’TVCC =</text>
<text x="160.8" y="149">V þÿ!’TVCC =</text>
<text x="174.1" y="144.9">-</text>
<text x="174.3" y="146.9">1.80</text>
<text x="174.3" y="149">3.30</text>
<text x="176.8" y="144.9">0.425531914893617*TVCC</text>
<text x="143.5" y="151">TVREF =</text>
<text x="153" y="151">1.2630</text>
<text x="160.8" y="151">V þÿ!’TVCC =</text>
<text x="174.3" y="151">5.00</text>
</g>
<g font-size="1.8" fill="#0f0f0f">
<text x="251" y="42.8">TRANS_FB</text>
<text x="221" y="59.3">TRANS_VREF</text>
<text x="146" y="64.4">TRANS_FB</text>
<text x="171.4" y="64.4">TRANS_VREF</text>
<text x="92.7" y="149.5">TRANS_VREF</text>
</g>
<g font-size="1.8" fill="#725600">
<text x="24.2" y="148.2">TRANS_PWM</text>
<text x="94.2" y="155.8">TRANS_VREF</text>
</g>
</svg>
